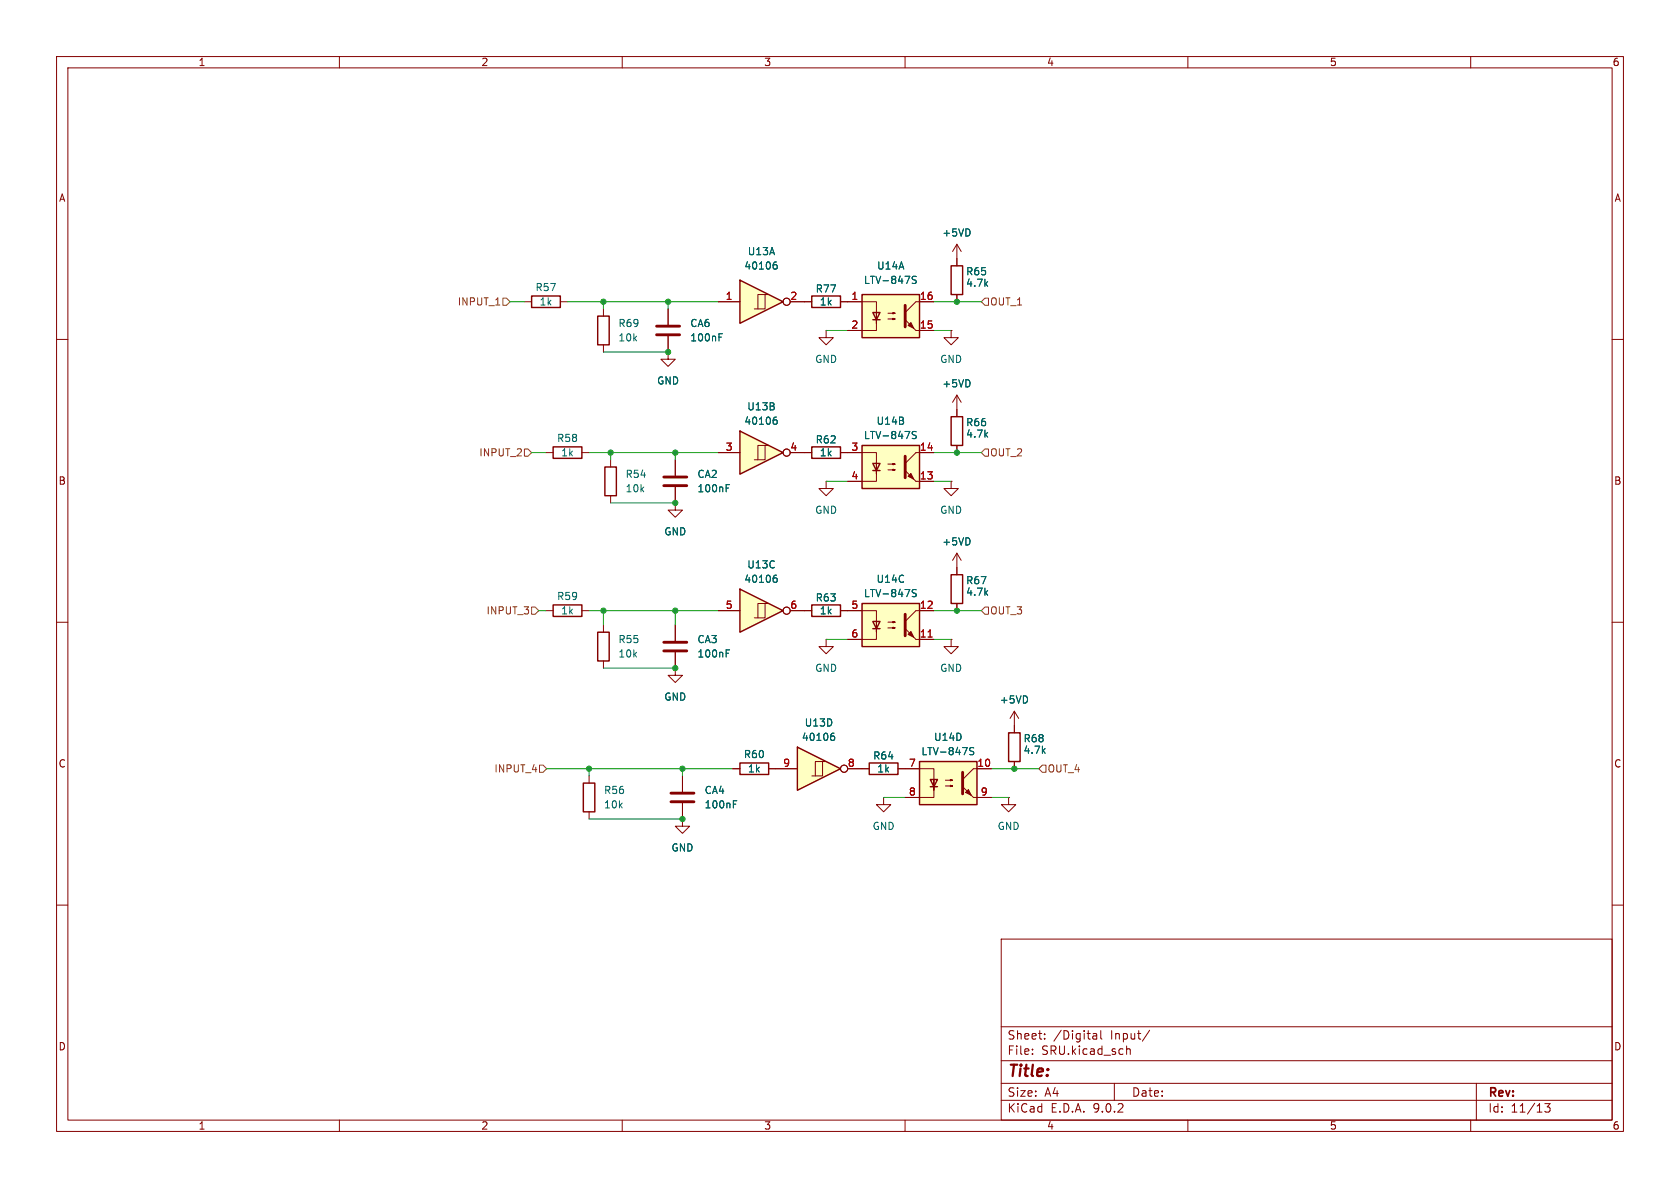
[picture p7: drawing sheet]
<svg xmlns="http://www.w3.org/2000/svg" width="297mm" height="210mm" viewBox="0 0 297 210" stroke-linecap="round" stroke-linejoin="round" font-family="sans-serif">
<g fill="none" stroke="#840000" stroke-width=".18">
<path d="M10 10h277v190h-277zM12 12h273v186h-273zM60 10v2M110 10v2M160 10v2M210 10v2M260 10v2M10 60h2M285 60h2M10 110h2M285 110h2M10 160h2"/>
<path d="M177 166h108v32h-108zM285 160h2M60 198v2M110 198v2M160 198v2M177 194.5h108M177 191.5h108M177 187.5h108M177 181.5h108M182.5 186.3v.1M182.5 185.5v.1M184.7 183.6v.1"/>
<path d="M184.7 182.8v.1M193.2 183.5l.2 .2 .5-.1M193.2 182.8h.6l.1 .9M193.9 183.1h-.5l-.2 .2M194.6 182.2v1.3l.2 .2M197 191.5v3M199.2 184.9v1.5M199.2 185.5l.2-.1 .3 .1 .1 .9M203.2 182.1l-1.2 2M210 198v2M260 198v2M261 191.5v6.5"/>
<path d="M273.1 195.1h.9l-.5 .6 .5 .1v.7l-.3 .1h-.4l-.2-.1"/>
</g>
<path d="M162.6 134.6h10.1v7.6h-10.1z" fill="#ffffc2"/>
<path d="M162.6 134.6h10.1v7.6h-10.1zM164.5 137.8h1.2l-.6 1.3zM164.5 139.1h1.2" fill="none" stroke="#840000" stroke-width=".25"/>
<path d="M119.4 88.9v1.3h1.2l-1.2 1.2-1.3-1.2h1.3M119.4 88.9h.1M119.4 81.3v2.8M119.4 86.1v2.8M160 135.9h5.1v3.8v-1.9M165.1 139.1v1.9h-5.1M167.1 137.9h1.3l-.4 .1v-.2l.4 .1M167.1 138.9h1.3l-.4 .2v-.3l.4 .1M175.3 135.9h-3.2l-1.9 1.9M156.2 141v1.2h1.3l-1.3 1.3-1.3-1.3h1.3M156.2 141h.1M172.1 141h3.2" fill="none" stroke="#840000" stroke-width=".18"/>
<path d="M117.3 84.3h4.1M117.3 85.9h4.1M170.2 136.5v3.8" fill="none" stroke="#840000" stroke-width=".51"/>
<g fill="#840000" stroke="#840000" stroke-width=".18">
<path d="M170.7 140.1l.5-.5 .5 1z"/>
<path d="M170.2 139.1l1.9 1.9z"/>
</g>
<path d="M128.4 86.3h.4M128.4 85.7h.6M172.1 132.2h-.4l-.2 .1v.3l.5 .3 .1 .3-.2 .2h-.5" fill="none" stroke="#006464" stroke-width=".18"/>
<path d="M130.8 104.1l7.6 3.9-7.6 3.8z" fill="#ffffc2"/>
<path d="M105.7 55.9h2v5.1h-2zM130.8 104.1l7.6 3.9-7.6 3.8zM103.1 138.4h2.1v5.1h-2.1zM153.7 134.9h5v2h-5zM178.3 129.5h2v5.1h-2z" fill="none" stroke="#840000" stroke-width=".25"/>
<g fill="none" stroke="#840000" stroke-width=".18">
<path d="M106.7 54.6v1.3M106.7 61v1.2M119.4 110.5v2.8M119.4 115.3v2.8M127 108h3.8M135.3 106.7h-1.3v2.5M135.9 106.7h-.6v2.5h-2M139.7 108h2.5M104.1 137.2v1.2M152.4 135.9h1.3M158.7 135.9h1.3M179.3 125.7v3.8"/>
<path d="M179.3 134.6v1.3M179.3 125.7l-.7 1.3M179.3 125.7l.8 1.3M104.1 143.5v1.3M120.6 144.8v1.3h1.3l-1.3 1.2-1.2-1.2h1.2M120.6 144.8h.1M178.3 141v1.2h1.3l-1.3 1.3-1.3-1.3h1.3M178.3 141h.1"/>
<circle cx="139.1" cy="107.9" r=".63"/>
</g>
<path d="M128.4 115.5h.4M128.4 114.9h.6M136.9 102.2h.3l.2 .2-.1 .4-.4 .1M137.3 101.7h-.4" fill="none" stroke="#006464" stroke-width=".18"/>
<path d="M117.3 113.5h4.1M117.3 115.1h4.1" fill="none" stroke="#840000" stroke-width=".51"/>
<path d="M141 132.1l7.6 3.8-7.6 3.8z" fill="#ffffc2"/>
<path d="M141 132.1l7.6 3.8-7.6 3.8z" fill="none" stroke="#840000" stroke-width=".25"/>
<g fill="none" stroke="#840000" stroke-width=".18">
<path d="M137.2 135.9h3.8M145.4 134.6h-1.3v2.6M146 134.6h-.6v2.6h-1.9M149.9 135.9h2.5"/>
<circle cx="149.2" cy="135.9" r=".63"/>
</g>
<path d="M147.1 130.1h.2l.3 .2-.1 .5-.4 .1M147.4 129.6l-.3 .1" fill="none" stroke="#006464" stroke-width=".18"/>
<path d="M130.8 76.2l7.6 3.8-7.6 3.8z" fill="#ffffc2"/>
<path d="M130.8 76.2l7.6 3.8-7.6 3.8z" fill="none" stroke="#840000" stroke-width=".25"/>
<g fill="none" stroke="#840000" stroke-width=".18">
<path d="M135.3 78.7h-1.3v2.6M135.9 78.7h-.6v2.6h-2M127 80h3.8M139.7 80h2.5"/>
<circle cx="139.1" cy="80" r=".63"/>
</g>
<path d="M136.9 74.2h.3l.2 .3-.1 .4-.4 .1M137.3 73.7l-.4 .1" fill="none" stroke="#006464" stroke-width=".18"/>
<path d="M130.8 49.5l7.6 3.8-7.6 3.9z" fill="#ffffc2"/>
<path d="M130.8 49.5l7.6 3.8-7.6 3.9zM143.5 52.3h5.1v2.1h-5.1zM97.8 106.9h5.1v2.1h-5.1zM130.8 134.9h5.1v2h-5.1z" fill="none" stroke="#840000" stroke-width=".25"/>
<g fill="none" stroke="#840000" stroke-width=".18">
<path d="M118.1 54.6v2.8M118.1 59.4v2.8M127 53.3h3.8M135.3 52.1h-1.3v2.5M135.9 52.1h-.6v2.5h-2M139.7 53.3h3.8M146 58.4v1.3h1.3l-1.3 1.3-1.2-1.3h1.2M146 58.4h.1M148.6 53.3h1.3M168.1 58.4v1.3h1.3l-1.3 1.3-1.2-1.3h1.2M168.1 58.4h.1M118.1 62.2v1.3h1.3l-1.3 1.3-1.3-1.3h1.3"/>
<path d="M118.1 62.2h.1M169.2 97.8l-.8 1.3M169.2 97.8l.7 1.3M169.2 97.8v2.5M96.5 108h1.3M102.9 108h1.2M120.6 137.2v2.8M129.5 135.9h1.3M135.9 135.9h1.3M120.6 142v2.8"/>
<circle cx="139.1" cy="53.3" r=".63"/>
</g>
<path d="M127.1 59.6h.4M127.1 59h.6M136.9 46.8h.3l.2 .2-.1 .4-.4 .2M137.3 46.3l-.4 .1M129.7 142.2h.4M129.7 141.5h.6" fill="none" stroke="#006464" stroke-width=".18"/>
<path d="M116.1 59.2h4M116.1 57.7h4M118.6 140.2h4.1M118.6 141.7h4.1" fill="none" stroke="#840000" stroke-width=".51"/>
<path d="M152.4 52.1h10.2v7.6h-10.2z" fill="#ffffc2"/>
<path d="M152.4 52.1h10.2v7.6h-10.2zM154.3 55.2h1.3l-.7 1.3zM154.3 56.5h1.3M97.8 79h5.1v2h-5.1zM143.5 79h5.1v2h-5.1zM106.9 82.6h2.1v5h-2.1z" fill="none" stroke="#840000" stroke-width=".25"/>
<g fill="none" stroke="#840000" stroke-width=".18">
<path d="M149.9 53.3h5v3.9v-2M154.9 56.5v1.9h-5M157 55.4h1.2l-.3 .1v-.3l.3 .2M157 56.4h1.2l-.3 .1v-.2l.3 .1M161.9 58.4h3.2M165.1 53.3h-3.2l-1.9 1.9M96.5 80h1.3M102.9 80h1.2M107.9 81.3v1.3M107.9 87.6v1.3M142.2 80h1.3M148.6 80h1.3"/>
<path d="M168.1 85.1v1.3h1.3l-1.3 1.2-1.2-1.2h1.2M168.1 85.1h.1M168.1 113v1.3h1.3l-1.3 1.3-1.2-1.3h1.2M168.1 113h.1"/>
</g>
<path d="M160 54v3.8" fill="none" stroke="#840000" stroke-width=".51"/>
<g fill="#840000" stroke="#840000" stroke-width=".18">
<path d="M160.5 57.5l.5-.5 .5 1z"/>
<path d="M160 56.5l1.9 1.9z"/>
</g>
<path d="M162 48.9l-.5-.1-.2 .2v.3l.6 .3 .1 .3-.3 .2-.4-.1" fill="none" stroke="#006464" stroke-width=".18"/>
<path d="M152.4 78.7h10.2v7.7h-10.2z" fill="#ffffc2"/>
<path d="M94 52.3h5.1v2.1h-5.1zM168.1 47h2.1v5.1h-2.1zM152.4 78.7h10.2v7.7h-10.2zM154.3 81.9h1.3l-.7 1.3zM154.3 83.2h1.3M143.5 106.9h5.1v2.1h-5.1z" fill="none" stroke="#840000" stroke-width=".25"/>
<g fill="none" stroke="#840000" stroke-width=".18">
<path d="M92.7 53.3h1.3M99.1 53.3h1.2M169.2 43.2v3.8M169.2 52.1v1.2M169.2 43.2l-.8 1.3M169.2 43.2l.7 1.3M169.2 69.9l-.8 1.2M169.2 69.9l.7 1.2M169.2 69.9v2.5M146 85.1v1.3h1.3l-1.3 1.2-1.2-1.2h1.2M146 85.1h.1M149.9 80h5v3.8v-1.9"/>
<path d="M154.9 83.2v1.9h-5M157 82h1.2l-.3 .2v-.3l.3 .1M157 83.1h1.2l-.3 .1v-.3l.3 .2M161.9 85.1h3.2M165.1 80h-3.2l-1.9 1.9M142.2 108h1.3M146 113v1.3h1.3l-1.3 1.3-1.2-1.3h1.2M146 113h.1M148.6 108h1.3"/>
</g>
<path d="M160 80.6v3.9" fill="none" stroke="#840000" stroke-width=".51"/>
<g fill="#840000" stroke="#840000" stroke-width=".18">
<path d="M160.5 84.2l.5-.5 .5 1z"/>
<path d="M160 83.2l1.9 1.9z"/>
</g>
<path d="M162 76.3h-.5l-.2 .1v.4l.6 .2 .1 .3-.3 .2h-.4" fill="none" stroke="#006464" stroke-width=".18"/>
<path d="M152.4 106.7h10.2v7.6h-10.2z" fill="#ffffc2"/>
<path d="M168.1 73.7h2.1v5h-2.1zM105.7 111.8h2v5h-2zM152.4 106.7h10.2v7.6h-10.2zM154.3 109.9h1.3l-.7 1.2zM154.3 111.1h1.3M168.1 101.6h2.1v5.1h-2.1z" fill="none" stroke="#840000" stroke-width=".25"/>
<g fill="none" stroke="#840000" stroke-width=".18">
<path d="M118.1 54.6v2.8M118.1 59.4v2.8M127 53.3h3.8M139.7 53.3h3.8M148.6 53.3h3.8M149.9 58.4h2.5M162.6 53.3h2.5M162.6 58.4h2.5M169.2 45.7v1.3M169.2 52.1v1.2M118.1 62.2h.1M169.2 72.4v1.3"/>
<path d="M169.2 78.7v1.3M119.4 88.9h.1M119.4 81.3v2.8M119.4 86.1v2.8M127 80h3.8M139.7 80h3.8M148.6 80h3.8M149.9 85.1h2.5M162.6 80h2.5M162.6 85.1h2.5M106.7 110.5v1.3M106.7 116.8v1.3"/>
<path d="M119.4 118.1v1.3h1.2l-1.2 1.3-1.3-1.3h1.3M119.4 118.1h.1M119.4 110.5v2.8M119.4 115.3v2.8M127 108h3.8M139.7 108h3.8M148.6 108h6.3v3.8v-1.9M154.9 111.1v1.9h-5M157 110h1.2l-.3 .1v-.2l.3 .1M157 111h1.2l-.3 .1v-.2l.3 .1M161.9 113h3.2M165.1 108h-3.2l-1.9 1.9"/>
<path d="M169.2 100.3v1.3M169.2 106.7v1.3M120.6 137.2v2.8M129.5 135.9h1.3M135.9 135.9h5.1M149.9 135.9h3.8M158.7 135.9h3.9M172.7 135.9h2.6M179.3 128.3v1.2M179.3 134.6v1.3M120.6 144.8h.1M120.6 142v2.8"/>
<path d="M160 141h2.6M172.7 141h2.6"/>
<circle cx="139.1" cy="53.3" r=".63"/>
<circle cx="139.1" cy="80" r=".63"/>
<circle cx="139.1" cy="107.9" r=".63"/>
<circle cx="149.2" cy="135.9" r=".63"/>
</g>
<path d="M160 108.6v3.8" fill="none" stroke="#840000" stroke-width=".51"/>
<g fill="#840000" stroke="#840000" stroke-width=".18">
<path d="M160.5 112.1l.5-.5 .5 1z"/>
<path d="M160 111.1l1.9 1.9z"/>
</g>
<path d="M164.1 112.6h.7" fill="none" stroke="#a90000" stroke-width=".18"/>
<g fill="none" stroke="#006464" stroke-width=".18">
<path d="M127.1 59.6h.4M127.1 59h.6M136.9 46.8h.3l.2 .2-.1 .4-.4 .2M137.3 46.3l-.4 .1M162 48.9l-.5-.1-.2 .2v.3l.6 .3 .1 .3-.3 .2-.4-.1M136.9 74.2h.3l.2 .3-.1 .4-.4 .1M137.3 73.7l-.4 .1M162 76.3h-.5l-.2 .1v.4l.6 .2 .1 .3-.3 .2h-.4M128.4 86.3h.4M128.4 85.7h.6M128.4 115.5h.4M128.4 114.9h.6"/>
<path d="M136.9 102.2h.3l.2 .2-.1 .4-.4 .1M137.3 101.7h-.4M162 104.3l-.5-.1-.2 .1v.4l.6 .2 .1 .3-.3 .3-.4-.1M147.1 130.1h.2l.3 .2-.1 .5-.4 .1M147.4 129.6l-.3 .1M172.1 132.2h-.4l-.2 .1v.3l.5 .3 .1 .3-.2 .2h-.5M129.7 142.2h.4M129.7 141.5h.6"/>
</g>
<path d="M88.9 52.7h.6l.7 .6-.7 .7h-.6zM174.1 52.7h.7v1.3h-.7l-.6-.7zM92.7 79.4h.6l.7 .6-.7 .6h-.6zM174.1 79.4h.7v1.2h-.7l-.6-.6zM94 107.3h.6l.6 .7-.6 .6h-.6zM174.1 107.3h.7v1.3h-.7l-.6-.6zM95.4 135.3h.6l.6 .6-.6 .6h-.6zM184.3 135.3h.6v1.2h-.6l-.7-.6z" fill="none" stroke="#725600" stroke-width=".18"/>
<g fill="none" stroke="#009600" stroke-width=".18">
<path d="M90.2 53.3h2.5M100.3 53.3h26.7M106.7 53.3v1.3M118.1 53.3v1.3M146 58.4h3.9M165.1 53.3h8.4M165.1 58.4h3M106.7 62.2h11.4M94 80h2.5M104.1 80h22.9M107.9 88.9h11.5M107.9 80v1.3"/>
<path d="M119.4 80v1.3M146 85.1h3.9M165.1 85.1h3M165.1 80h8.4M95.2 108h1.3M104.1 108h22.9M106.7 108v2.5M106.7 118.1h12.7M119.4 108v2.5M146 113h3.9M165.1 113h3M165.1 108h8.4"/>
<path d="M96.6 135.9h32.9M104.1 135.9v1.3M120.6 135.9v1.3M175.3 135.9h8.3M104.1 144.8h16.5M156.2 141h3.8M175.3 141h3"/>
</g>
<g fill="#009600" stroke="#009600" stroke-width=".18">
<circle cx="119.4" cy="88.9" r=".46"/>
<circle cx="119.4" cy="80" r=".46"/>
<circle cx="106.7" cy="53.3" r=".46"/>
<circle cx="118.1" cy="53.3" r=".46"/>
<circle cx="107.9" cy="80" r=".46"/>
<circle cx="118.1" cy="62.2" r=".46"/>
<circle cx="119.4" cy="108" r=".46"/>
<circle cx="106.7" cy="108" r=".46"/>
<circle cx="169.2" cy="53.3" r=".46"/>
<circle cx="169.2" cy="108" r=".46"/>
<circle cx="169.2" cy="80" r=".46"/>
<circle cx="104.1" cy="135.9" r=".46"/>
<circle cx="120.6" cy="144.8" r=".46"/>
<circle cx="120.6" cy="135.9" r=".46"/>
<circle cx="179.3" cy="135.9" r=".46"/>
<circle cx="119.4" cy="118.1" r=".46"/>
</g>
<text font-size="2.8" fill="#840000" x="178" y="190.9">Title:</text>
<g font-size="2.1" fill="#840000">
<text x="178" y="184">Sheet:</text>
<text x="186.2" y="184">/Digital</text>
<text x="196.4" y="184">Input/</text>
<text x="178" y="186.7">File:</text>
<text x="184.1" y="186.7">SRU.kicad_sch</text>
<text x="178" y="196.9">KiCad</text>
<text x="178" y="194.1">Size:</text>
<text x="184.7" y="194.1">A4</text>
<text x="185.7" y="196.9">E.D.A.</text>
<text x="193.3" y="196.9">9.0.2</text>
<text x="200" y="194.1">Date:</text>
<text x="263" y="194.3">Rev:</text>
<text x="263" y="196.9">Id:</text>
<text x="267.1" y="196.9">11/13</text>
</g>
<g font-size="1.8" fill="#840000">
<text x="35" y="11.9">1</text>
<text x="85" y="11.9">2</text>
<text x="135" y="11.9">3</text>
<text x="185" y="11.9">4</text>
<text x="235" y="11.9">5</text>
<text x="285" y="11.9">6</text>
<text x="10.3" y="35.9">A</text>
<text x="285.3" y="35.9">A</text>
<text x="10.3" y="85.9">B</text>
<text x="285.3" y="85.9">B</text>
<text x="10.3" y="135.9">C</text>
<text x="285.3" y="135.9">C</text>
<text x="10.3" y="185.9">D</text>
<text x="285.3" y="185.9">D</text>
<text x="35" y="199.9">1</text>
<text x="85" y="199.9">2</text>
<text x="135" y="199.9">3</text>
<text x="185" y="199.9">4</text>
<text x="235" y="199.9">5</text>
<text x="285" y="199.9">6</text>
</g>
<g font-size="1.8" fill="#006464">
<text x="131.5" y="47.9">40106</text>
<text x="132.1" y="45.3">U13A</text>
<text x="155" y="47.9">U14A</text>
<text x="166.5" y="42">+5VD</text>
<text x="94.6" y="51.7">R57</text>
<text x="144.1" y="51.9">R77</text>
<text x="152.6" y="50.4">LTV-847S</text>
<text x="170.7" y="50.9">4.7k</text>
<text x="170.7" y="48.9">R65</text>
<text x="95.3" y="54.2">1k</text>
<text x="109.2" y="58">R69</text>
<text x="121.9" y="58">CA6</text>
<text x="144.8" y="54.2">1k</text>
<text x="109.2" y="60.6">10k</text>
<text x="121.9" y="60.6">100nF</text>
<text x="144" y="64.4">GND</text>
<text x="166.1" y="64.4">GND</text>
<text x="116.1" y="68.2">GND</text>
<text x="166.5" y="68.7">+5VD</text>
<text x="131.5" y="75.3">40106</text>
<text x="132" y="72.7">U13B</text>
<text x="152.6" y="77.8">LTV-847S</text>
<text x="154.9" y="75.3">U14B</text>
<text x="170.7" y="77.6">4.7k</text>
<text x="170.7" y="75.5">R66</text>
<text x="98.4" y="78.3">R58</text>
<text x="99.1" y="80.9">1k</text>
<text x="144.1" y="78.6">R62</text>
<text x="144.8" y="80.9">1k</text>
<text x="110.5" y="87.2">10k</text>
<text x="110.5" y="84.7">R54</text>
<text x="123.2" y="84.7">CA2</text>
<text x="123.2" y="87.2">100nF</text>
<text x="117.3" y="94.8">GND</text>
<text x="144" y="91">GND</text>
<text x="166.1" y="91">GND</text>
<text x="132" y="100.7">U13C</text>
<text x="166.5" y="96.6">+5VD</text>
<text x="98.4" y="106.3">R59</text>
<text x="131.5" y="103.2">40106</text>
<text x="144.1" y="106.5">R63</text>
<text x="152.6" y="105.8">LTV-847S</text>
<text x="154.9" y="103.2">U14C</text>
<text x="170.7" y="105.5">4.7k</text>
<text x="170.7" y="103.5">R67</text>
<text x="99.1" y="108.8">1k</text>
<text x="109.2" y="113.9">R55</text>
<text x="123.2" y="113.9">CA3</text>
<text x="144.8" y="108.8">1k</text>
<text x="109.2" y="116.4">10k</text>
<text x="123.2" y="116.4">100nF</text>
<text x="144" y="119">GND</text>
<text x="166.1" y="119">GND</text>
<text x="117.3" y="124.1">GND</text>
<text x="176.7" y="124.6">+5VD</text>
<text x="141.7" y="131.2">40106</text>
<text x="142.2" y="128.6">U13D</text>
<text x="165" y="131.2">U14D</text>
<text x="180.9" y="131.4">R68</text>
<text x="131.4" y="134.2">R60</text>
<text x="132.1" y="136.8">1k</text>
<text x="154.3" y="134.5">R64</text>
<text x="155" y="136.8">1k</text>
<text x="162.8" y="133.7">LTV-847S</text>
<text x="180.9" y="133.5">4.7k</text>
<text x="106.7" y="143.1">10k</text>
<text x="106.7" y="140.6">R56</text>
<text x="124.5" y="140.6">CA4</text>
<text x="124.5" y="143.1">100nF</text>
<text x="154.2" y="146.9">GND</text>
<text x="176.3" y="146.9">GND</text>
<text x="118.6" y="150.7">GND</text>
</g>
<g font-size="1.8" fill="#a90000">
<text x="128.2" y="53.1">1</text>
<text x="139.6" y="53.1">2</text>
<text x="150.4" y="53.1">1</text>
<text x="162.5" y="53.1">16</text>
<text x="150.4" y="58.2">2</text>
<text x="162.5" y="58.2">15</text>
<text x="128.2" y="79.8">3</text>
<text x="139.6" y="79.8">4</text>
<text x="150.4" y="79.8">3</text>
<text x="162.5" y="79.8">14</text>
<text x="150.4" y="84.8">4</text>
<text x="162.5" y="84.8">13</text>
<text x="128.2" y="107.7">5</text>
<text x="139.6" y="107.7">6</text>
<text x="150.4" y="107.7">5</text>
<text x="162.5" y="107.7">12</text>
<text x="150.4" y="112.8">6</text>
<text x="162.5" y="112.8">11</text>
<text x="138.4" y="135.6">9</text>
<text x="149.8" y="135.6">8</text>
<text x="160.6" y="135.6">7</text>
<text x="172.7" y="135.6">10</text>
<text x="160.6" y="140.7">8</text>
<text x="173.3" y="140.7">9</text>
</g>
<g font-size="1.8" fill="#725600">
<text x="80.8" y="54.2">INPUT_1</text>
<text x="174.9" y="54.2">OUT_1</text>
<text x="84.6" y="80.9">INPUT_2</text>
<text x="174.9" y="80.9">OUT_2</text>
<text x="85.9" y="108.8">INPUT_3</text>
<text x="174.9" y="108.8">OUT_3</text>
<text x="87.3" y="136.8">INPUT_4</text>
<text x="185.1" y="136.8">OUT_4</text>
</g>
</svg>
